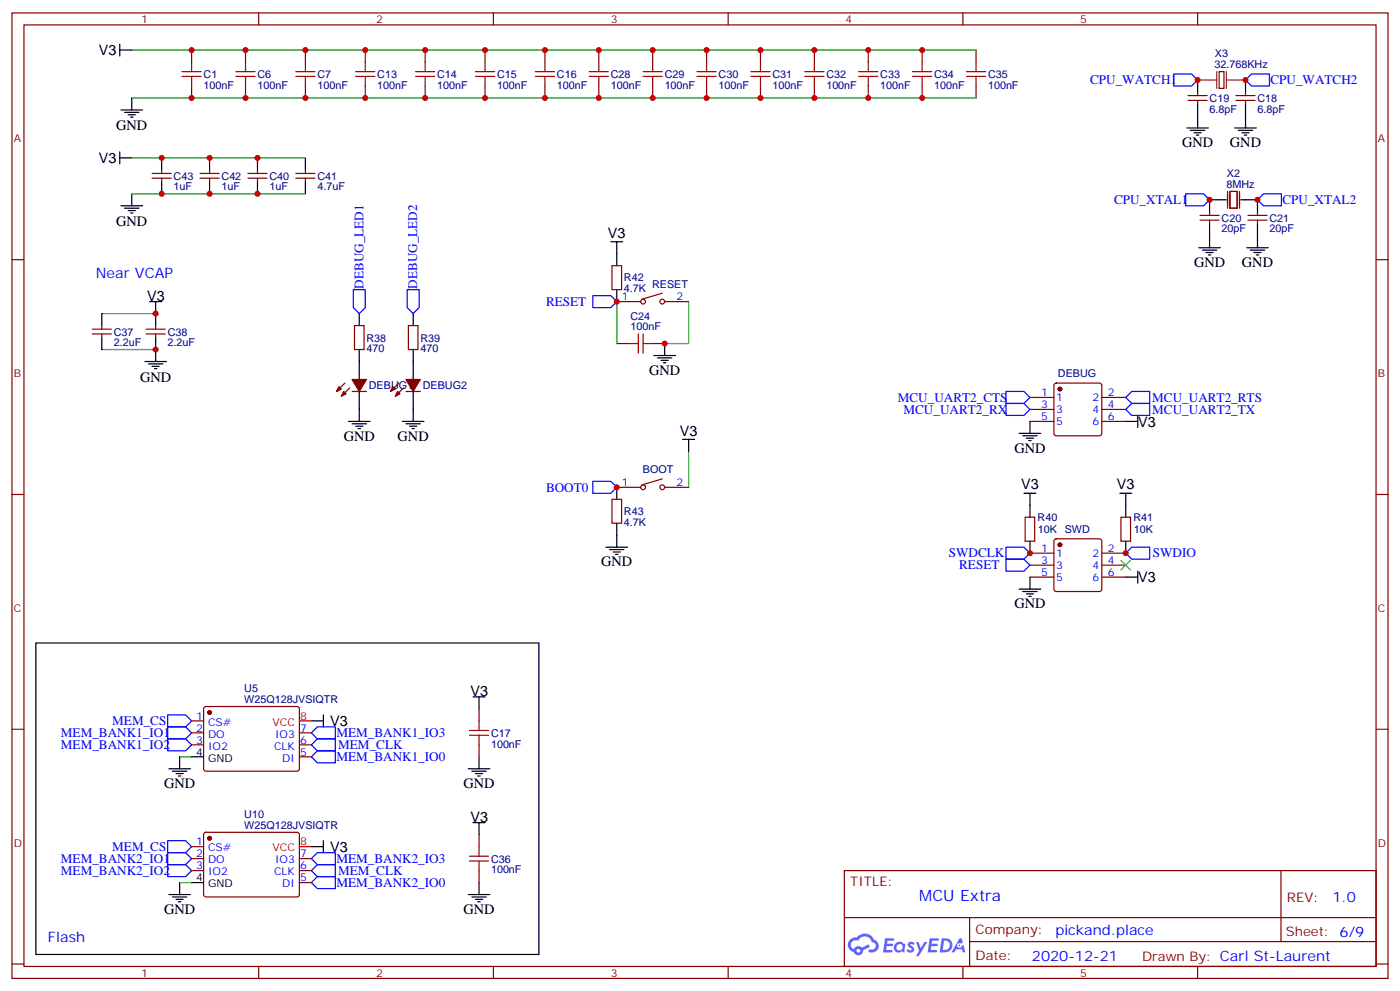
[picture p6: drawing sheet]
<svg xmlns="http://www.w3.org/2000/svg" width="412mm" height="292mm" viewBox="0 0 412 292" stroke-linecap="round" stroke-linejoin="round" font-family="sans-serif">
<g fill="none" stroke="#870000" stroke-width=".35">
<path d="M3.5 3.8h405.4v284.3h-405.4zM7.1 7.3h398.2v277.3h-398.2zM76.2 3.8v3.5M145.3 3.8v3.5M214.5 3.8v3.5M283.6 3.8v3.5M352.8 3.8v3.5M3.5 76.5h3.6M405.3 76.5h3.6M3.5 145.6h3.6M405.3 145.6h3.6M3.5 214.8h3.6"/>
<path d="M405.3 214.8h3.6M248.7 256.4h156.6v28.2h-156.6zM377.3 256.4v20.9M248.7 270.2h156.5M285.6 277.3h119.6M285.6 270.2v14.2M3.5 283.9h3.6M76.2 284.6v3.5M145.3 284.6v3.5M214.5 284.6v3.5M283.6 284.6v3.5M352.8 284.6v3.5"/>
<path d="M405.3 283.9h3.6"/>
</g>
<g fill="#5487ff">
<path d="M267.7 277.6a1.22 1.22 0 0 1 1.7 .2l-.4 .6a.47 .47 0 0 0-.3-.4 .47 .47 0 0 0-.5 .2l.1 .2a1.14 1.14 0 0 1 .8 1.8 1.14 1.14 0 0 1-1.9 0l-.2-.2 .5-.6 .7 .5a.29 .29 0 0 0 .3-.3 .29 .29 0 0 0-.2-.3 1.04 1.04 0 0 1-.6-1.7z"/>
<path d="M260.7 276.3h2.4l.3 .2-.2 .5-1.8 .1-.1 .8h1.5l.3 .4-.3 .4h-1.6l-.2 1.1h1.7l.2 .3-.2 .3-2.6 .1z"/>
<path d="M273.8 276.3h2.4l.3 .2-.1 .5-1.8 .1-.2 .8h1.6l.3 .4-.4 .4h-1.6l-.1 1.1h1.7l.2 .3-.2 .3-2.6 .1z"/>
<path d="M282.6 276.3h.7l.3 1.3-.6 .3a.69 .69 0 0 0-1 .3 .69 .69 0 0 0 .4 .9 .69 .69 0 0 0 .9-.6l.5-.2 .6 2.2h-.8l-.2-.9h-1.8l-.5 .9h-.8z"/>
<path d="M269.8 277.4h.8l.6 1.8 1.1-1.8h.9l-2.6 4.2h-.8l.9-1.5z"/>
<path d="M277.4 276.3l-.6 4.2h1.3a2.11 2.11 0 0 0 2.5-2.1 2.11 2.11 0 0 0-2.5-2.1zM278.1 277.1a1.39 1.39 0 0 1 1.7 1.4 1.39 1.39 0 0 1-1.8 1.3h-.3z"/>
<path d="M263.7 277.9a1.54 1.54 0 0 0-.1 2.2 1.54 1.54 0 0 0 2.2 .1l.6 .3 .3-2.3-.2-.3h-.4a1.49 1.49 0 0 0-2.4 0zM264 278.9a.94 .94 0 0 1 1.8 0 .94 .94 0 0 1-1.8 0z"/>
<path d="M250.4 276.7a2.18 2.18 0 0 0 1.1 3.7 1.44 1.44 0 0 0 1.6 .9 1.44 1.44 0 0 0 1.2-1.4l2-1.1-.5-.7-1.9 1a1.47 1.47 0 0 0-2.4 .4 1.39 1.39 0 0 1-.7-1.9 1.39 1.39 0 0 1 2-.5 2.12 2.12 0 0 1 2.2-1.3 2.12 2.12 0 0 1 1.9 1.7 1.14 1.14 0 0 1 1.1 1.4 1.14 1.14 0 0 1-1.7 .7 .43 .43 0 0 0-.5 .4 .43 .43 0 0 0 .4 .5 1.98 1.98 0 0 0 2.5-1.2 1.98 1.98 0 0 0-1.2-2.6 3.1 3.1 0 0 0-5.3-.6l-.9 .1zM252.3 280a.55 .55 0 0 1 1.1 0 .55 .55 0 0 1-1.1 0z"/>
<circle cx="282.6" cy="278.4" r=".26"/>
</g>
<g fill="none" stroke="#a10000" stroke-width=".35">
<path d="M56.4 18.3v2.8M72.3 18.3v2.8M90 18.3v2.8M107.6 18.3v2.8M125.2 18.3v2.8M142.9 18.3v2.8M160.5 18.3v2.8M176.4 18.3v2.8M192.3 18.3v2.8M208.1 18.3v2.8M224 18.3v2.8M239.9 18.3v2.8"/>
<path d="M255.8 18.3v2.8M271.6 18.3v2.8M287.5 18.3v2.8M53.6 22.5h5.7M53.6 21.1h5.7M56.4 22.5v2.8M69.5 22.5h5.6M69.5 21.1h5.6M72.3 22.5v2.8M87.1 22.5h5.7M87.1 21.1h5.7M90 22.5v2.8"/>
<path d="M104.8 22.5h5.6M104.8 21.1h5.6M107.6 22.5v2.8M122.4 22.5h5.7M122.4 21.1h5.7M125.2 22.5v2.8M140.1 22.5h5.6M140.1 21.1h5.6M142.9 22.5v2.8M157.7 22.5h5.6M157.7 21.1h5.6M160.5 22.5v2.8"/>
<path d="M173.6 22.5h5.6M173.6 21.1h5.6M176.4 22.5v2.8M189.4 22.5h5.7M189.4 21.1h5.7M192.3 22.5v2.8M205.3 22.5h5.7M205.3 21.1h5.7M208.1 22.5v2.8M221.2 22.5h5.6M221.2 21.1h5.6M224 22.5v2.8"/>
<path d="M237.1 22.5h5.6M237.1 21.1h5.6M239.9 22.5v2.8M252.9 22.5h5.7M252.9 21.1h5.7M255.8 22.5v2.8M268.8 22.5h5.7M268.8 21.1h5.7M271.6 22.5v2.8M284.7 22.5h5.6M284.7 21.1h5.6M287.5 22.5v2.8"/>
<path d="M188 98.4v5.6M189.4 98.4v5.6M185.2 101.2h2.8M189.4 101.2h2.9M138.3 215.1h5.6M138.3 216.5h5.6M141.1 212.3v2.8M141.1 216.5v2.9M138.3 252.2h5.6M138.3 253.6h5.6M141.1 249.3v2.9M141.1 253.6v2.8"/>
</g>
<g fill="none" stroke="#870000" stroke-width=".35">
<path d="M56.4 14.7v3.6M72.3 14.7v3.6M90 14.7v3.6M107.6 14.7v3.6M125.2 14.7v3.6M142.9 14.7v3.6M160.5 14.7v3.6M176.4 14.7v3.6M192.3 14.7v3.6M208.1 14.7v3.6M224 14.7v3.6M239.9 14.7v3.6"/>
<path d="M255.8 14.7v3.6M271.6 14.7v3.6M287.5 14.7v3.6M56.4 25.3v3.6M72.3 25.3v3.6M90 25.3v3.6M107.6 25.3v3.6M125.2 25.3v3.6M142.9 25.3v3.6M160.5 25.3v3.6M176.4 25.3v3.6M192.3 25.3v3.6"/>
<path d="M208.1 25.3v3.6M224 25.3v3.6M239.9 25.3v3.6M255.8 25.3v3.6M271.6 25.3v3.6M287.5 25.3v3.6M350 29.6h5.6M350 28.2h5.6M352.8 27.1v1.1M352.8 29.6v1M359.1 21.1h1.4v4.9h-1.4zM364.1 29.6h5.6"/>
<path d="M364.1 28.2h5.6M366.9 27.1v1.1M366.9 29.6v1M44.8 52.5h5.6M44.8 51.1h5.6M47.6 50v1.1M47.6 52.5v1.1M58.9 52.5h5.7M58.9 51.1h5.7M61.7 50v1.1M61.7 52.5v1.1M73 52.5h5.7"/>
<path d="M73 51.1h5.7M75.8 50v1.1M75.8 52.5v1.1M87.1 52.5h5.7M87.1 51.1h5.7M90 50v1.1M90 52.5v1.1M361.6 56.4v4.9M362.3 56.4h2.1v4.9h-2.1zM365.1 56.4v4.9M180.3 78.2h2.8v7.1h-2.8zM353.5 64.8h5.6"/>
<path d="M353.5 63.4h5.6M356.3 62.4v1M356.3 64.8v1.1M367.6 64.8h5.6M367.6 63.4h5.6M370.4 62.4v1M370.4 64.8v1.1M27.2 98.4h5.6M27.2 96.9h5.6M30 95.9v1M30 98.4v1M43 98.4h5.7"/>
<path d="M43 96.9h5.7M45.9 95.9v1M45.9 98.4v1M104.4 95.9h2.8v7h-2.8zM120.3 95.9h2.8v7h-2.8zM181.7 88.8h7M195.1 86.4l-6 1.7M195.8 88.8h7M101.6 112.8l-2.5 2.5M103 114.2l-2.5 2.5M103.7 115.3h4.2M117.5 112.8l-2.5 2.5"/>
<path d="M118.9 114.2l-2.5 2.5M119.6 115.3h4.2M181.7 101.2h3.5M192.3 101.2h3.5M303.4 117.1h7M310.7 113l.4-.2h12.7l.5 .2 .3 .5v14.1l-.3 .5-.5 .2h-12.7l-.4-.2-.3-.5v-14.1zM324.6 117.1h7M303.4 120.6h7M303.4 124.1h7M324.6 120.6h7M324.6 124.1h7M180.3 147h2.8v7.1h-2.8z"/>
<path d="M181.7 143.5h7M195.1 141l-6 1.8M195.8 143.5h7M302 152.3h2.8v7.1h-2.8zM310.7 158.9l.4-.2h12.7l.5 .2 .3 .5v14.1l-.3 .5-.5 .2h-12.7l-.4-.2-.3-.5v-14.1zM330.2 152.3h2.8v7.1h-2.8zM303.4 162.9h7M303.4 166.4h7M303.4 170h7M324.6 162.9h7M324.6 166.4h7M324.6 170h7"/>
<path d="M56.4 212.3h3.6M56.4 215.8h3.6M56.4 219.4h3.6M60.2 208.3l.5-.2h27.1l.4 .7-.1 17.9-.6 .4h-27.1l-.4-.7v-17.6zM88.2 215.8h3.5M88.2 219.4h3.5M141.1 208.8v3.5M141.1 219.4v3.5M88.2 222.9h3.5M56.4 249.3h3.6M56.4 252.9h3.6M56.4 256.4h3.6"/>
<path d="M60.2 245.3l.5-.2 27.1 .1 .4 .6-.1 17.9-.6 .5-27.1-.1-.4-.6v-17.7zM88.2 252.9h3.5M88.2 256.4h3.5M88.2 259.9h3.5M141.1 245.8v3.5M141.1 256.4v3.5"/>
<circle cx="189.4" cy="88.8" r=".71"/>
<circle cx="195.1" cy="88.8" r=".71"/>
<circle cx="189.4" cy="143.5" r=".71"/>
<circle cx="195.1" cy="143.5" r=".71"/>
</g>
<path d="M38.8 14.7h248.7M38.8 28.9h248.7M38.8 46.5h51.2M38.8 57.1h51.2M30 92.4h15.9M181.7 88.8v12.4M202.8 88.8v12.4h-7M30 102.9h15.9M202.8 132.9v10.6M52.9 222.9h3.5M52.9 259.9h3.5" fill="none" stroke="#008700" stroke-width=".35"/>
<g fill="none" stroke="#000" stroke-width=".35">
<path d="M35.3 14.7h3.5M35.3 13v3.5M35.6 32.4h6.4M36.7 33.1h4.2M37.7 33.8h2.2M38.5 34.5h.7M38.8 28.9v3.5M349.6 37.7h6.4M350.7 38.4h4.2M351.7 39.1h2.1M352.4 39.8h.7M352.8 23.6v3.5"/>
<path d="M352.8 30.6v7.1M363.7 37.7h6.4M364.8 38.4h4.2M365.8 39.1h2.1M366.5 39.8h.7M366.9 23.6v3.5M366.9 30.6v7.1M35.3 44.7v3.6M35.3 46.5h3.5M38.8 57.1v3.5M47.6 46.5v3.5M47.6 53.6v3.5"/>
<path d="M61.7 46.5v3.5M61.7 53.6v3.5M75.8 46.5v3.5M75.8 53.6v3.5M90 46.5v3.5M90 53.6v3.5M361.2 58.8h-4.9v3.6M365.5 58.8h4.9v3.6M35.6 60.6h6.4M36.7 61.3h4.2M37.7 62h2.2M38.5 62.7h.7"/>
<path d="M179.9 71.2h3.5M181.7 71.2v7M353.1 73h6.4M354.2 73.7h4.2M355.2 74.4h2.2M356 75.1h.7M356.3 65.9v7.1M367.2 73h6.4M368.3 73.7h4.2M369.4 74.4h2.1M370.1 75.1h.7M370.4 65.9v7.1"/>
<path d="M30 92.4v3.5M30 99.4v3.5M44.1 88.8h3.5M45.9 88.8v7.1M45.9 99.4v7.1M105.8 92.4v3.5M121.7 92.4v3.5M181.7 85.3v3.5M42.7 106.5h6.3M43.7 107.2h4.3M44.8 107.9h2.1M45.5 108.6h.7"/>
<path d="M105.8 102.9v8.9M105.8 115.3v8.8M121.7 102.9v8.9M121.7 115.3v8.8M192.6 104.7h6.4M193.7 105.4h4.2M194.7 106.1h2.1M195.4 106.8h.7M195.8 101.2v3.5M102.7 124.1h6.3M103.7 124.8h4.2M104.8 125.5h2.1"/>
<path d="M105.5 126.2h.7M118.5 124.1h6.4M119.6 124.8h4.2M120.6 125.5h2.2M121.4 126.2h.7M201.1 129.4h3.5M202.8 129.4v3.5M300.2 127.6h6.4M301.3 128.3h4.2M302.3 129h2.1M303 129.8h.7M303.4 124.1v3.5"/>
<path d="M331.6 124.1h3.5M335.1 122.3v3.6M181.7 143.5v3.5M181.7 154.1v7M301.6 145.3h3.6M303.4 145.3v7M303.4 159.4v3.5M329.8 145.3h3.6M331.6 145.3v7M331.6 159.4v3.5M178.5 161.1h6.4M179.6 161.9h4.2"/>
<path d="M180.6 162.6h2.1M181.3 163.3h.7M300.2 173.5h6.4M301.3 174.2h4.2M302.3 174.9h2.1M303 175.6h.7M303.4 170v3.5M331.6 170h3.5M335.1 168.2v3.5M10.6 189.4h148.1v91.7h-148.1zM91.7 212.3h3.5M95.2 210.5v3.6"/>
<path d="M139.3 205.2h3.6M141.1 205.2v3.6M49.7 226.4h6.4M50.8 227.1h4.2M51.9 227.8h2.1M52.6 228.5h.7M52.9 222.9v3.5M56.4 222.9h3.6M137.9 226.4h6.4M139 227.1h4.2M140.1 227.8h2.1M140.8 228.5h.7"/>
<path d="M141.1 222.9v3.5M52.9 259.9v3.6M56.4 259.9h3.6M91.7 249.3h3.5M95.2 247.6v3.5M139.3 242.3h3.6M141.1 242.3v3.5M141.1 259.9v3.6M49.7 263.5h6.4M50.8 264.2h4.2M51.9 264.9h2.1M52.6 265.6h.7"/>
<path d="M137.9 263.5h6.4M139 264.2h4.2M140.1 264.9h2.1M140.8 265.6h.7"/>
</g>
<g fill="none" stroke="#00f" stroke-width=".35">
<path d="M345.7 21.8h5.3l1.8 1.8-1.8 1.7h-5.3zM366.9 23.6l1.8-1.8h5.2v3.5h-5.2zM349.2 57.1h5.3l1.8 1.7-1.8 1.8h-5.3zM370.4 58.8l1.8-1.7h5.3v3.5h-5.3zM104.1 85.3h3.5v5.3l-1.8 1.8-1.7-1.8zM119.9 85.3h3.6v5.3l-1.8 1.8-1.8-1.8zM174.6 87.1h5.3l1.8 1.7-1.8 1.8h-5.3zM296.3 118.8h5.3l1.8 1.8-1.8 1.7h-5.3zM296.3 115.3h5.3l1.8 1.8-1.8 1.7h-5.3zM331.6 117.1l1.8-1.8h5.3v3.5h-5.3zM333.4 118.8h5.3v3.5h-5.3l-1.8-1.7zM174.6 141.7h5.3l1.8 1.8-1.8 1.8h-5.3z"/>
<path d="M296.3 161.1h5.3l1.8 1.8-1.8 1.8h-5.3zM296.3 164.7h5.3l1.8 1.7-1.8 1.8h-5.3zM331.6 162.9l1.8-1.8h5.3v3.6h-5.3zM49.4 210.5h5.3l1.7 1.8-1.7 1.8h-5.3zM49.4 214.1h5.3l1.7 1.7-1.7 1.8h-5.3zM49.4 217.6h5.3l1.7 1.8-1.7 1.7h-5.3zM91.7 215.8l1.8-1.7h5.3v3.5h-5.3zM91.7 219.4l1.8-1.8h5.3v3.5h-5.3zM91.7 222.9l1.8-1.8h5.3v3.5h-5.3zM49.4 247.6h5.3l1.7 1.7-1.7 1.8h-5.3zM49.4 254.6h5.3l1.7 1.8-1.7 1.8h-5.3zM49.4 251.1h5.3l1.7 1.8-1.7 1.7h-5.3z"/>
<path d="M91.7 252.9l1.8-1.8h5.3v3.5h-5.3zM93.5 254.6h5.3v3.6h-5.3l-1.8-1.8zM93.5 258.2h5.3v3.5h-5.3l-1.8-1.8z"/>
</g>
<path d="M352.8 23.6h5.6M358.4 21.1v4.9M361.2 23.6h5.7M361.2 21.1v4.9" fill="none" stroke="#8c2424" stroke-width=".35"/>
<g fill="#870000" stroke="#870000" stroke-width=".35">
<path d="M103.7 111.8h4.2l-2.1 3.5z"/>
<path d="M101.2 115.3l.8 .7-1.5 .7z"/>
<path d="M99.8 113.9l.7 .7-1.4 .7z"/>
<path d="M119.6 111.8h4.2l-2.1 3.5z"/>
<path d="M117.1 115.3l.7 .7-1.4 .7z"/>
<path d="M115.7 113.9l.7 .7-1.4 .7z"/>
<circle cx="61.7" cy="209.8" r=".53"/>
<circle cx="61.7" cy="246.9" r=".53"/>
<circle cx="312.2" cy="114.6" r=".53"/>
<circle cx="312.2" cy="160.4" r=".53"/>
</g>
<path d="M88.2 212.3h3.5M88.2 249.3h3.5" fill="none" stroke="#f00" stroke-width=".35"/>
<path d="M330.2 165l2.8 2.9M333 165l-2.8 2.9" fill="none" stroke="#3c3" stroke-width=".35"/>
<g fill="#c00">
<circle cx="271.6" cy="28.9" r=".88"/>
<circle cx="255.8" cy="28.9" r=".88"/>
<circle cx="239.9" cy="28.9" r=".88"/>
<circle cx="224" cy="28.9" r=".88"/>
<circle cx="208.1" cy="28.9" r=".88"/>
<circle cx="192.3" cy="28.9" r=".88"/>
<circle cx="176.4" cy="28.9" r=".88"/>
<circle cx="160.5" cy="28.9" r=".88"/>
<circle cx="271.6" cy="14.7" r=".88"/>
<circle cx="255.8" cy="14.7" r=".88"/>
<circle cx="239.9" cy="14.7" r=".88"/>
<circle cx="224" cy="14.7" r=".88"/>
<circle cx="208.1" cy="14.7" r=".88"/>
<circle cx="192.3" cy="14.7" r=".88"/>
<circle cx="176.4" cy="14.7" r=".88"/>
<circle cx="160.5" cy="14.7" r=".88"/>
<circle cx="142.9" cy="28.9" r=".88"/>
<circle cx="125.2" cy="28.9" r=".88"/>
<circle cx="107.6" cy="28.9" r=".88"/>
<circle cx="90" cy="28.9" r=".88"/>
<circle cx="72.3" cy="28.9" r=".88"/>
<circle cx="56.4" cy="28.9" r=".88"/>
<circle cx="142.9" cy="14.7" r=".88"/>
<circle cx="125.2" cy="14.7" r=".88"/>
<circle cx="107.6" cy="14.7" r=".88"/>
<circle cx="90" cy="14.7" r=".88"/>
<circle cx="72.3" cy="14.7" r=".88"/>
<circle cx="56.4" cy="14.7" r=".88"/>
<circle cx="366.9" cy="23.6" r=".88"/>
<circle cx="352.8" cy="23.6" r=".88"/>
<circle cx="370.4" cy="58.8" r=".88"/>
<circle cx="356.3" cy="58.8" r=".88"/>
<circle cx="75.8" cy="46.5" r=".88"/>
<circle cx="61.7" cy="46.5" r=".88"/>
<circle cx="47.6" cy="46.5" r=".88"/>
<circle cx="75.8" cy="57.1" r=".88"/>
<circle cx="61.7" cy="57.1" r=".88"/>
<circle cx="47.6" cy="57.1" r=".88"/>
<circle cx="45.9" cy="102.9" r=".88"/>
<circle cx="45.9" cy="92.4" r=".88"/>
<circle cx="181.7" cy="88.8" r=".88"/>
<circle cx="331.6" cy="162.9" r=".88"/>
<circle cx="303.4" cy="162.9" r=".88"/>
<circle cx="181.7" cy="143.5" r=".88"/>
<circle cx="195.8" cy="101.2" r=".88"/>
</g>
<text font-size="4.6" fill="#00f" x="270.8" y="265.4">MCU Extra</text>
<g font-size="4.2">
<text x="29.2" y="16.2">V3</text>
<text x="34.2" y="38.4">GND</text>
<text x="29.2" y="48">V3</text>
<text x="348.2" y="43.3">GND</text>
<text x="362.3" y="43.3">GND</text>
<text x="34.2" y="66.6">GND</text>
<text x="179.1" y="70.1">V3</text>
<text x="351.7" y="78.6">GND</text>
<text x="365.8" y="78.6">GND</text>
<text x="43.3" y="88.6">V3</text>
<text x="41.3" y="112.5">GND</text>
<text x="191.2" y="110.3">GND</text>
<text x="335.3" y="125.6">V3</text>
<text x="101.2" y="129.8">GND</text>
<text x="117.1" y="129.8">GND</text>
<text x="200.3" y="128.3">V3</text>
<text x="298.8" y="133.3">GND</text>
<text x="300.8" y="144.2">V3</text>
<text x="329" y="144.2">V3</text>
<text x="177.1" y="166.8">GND</text>
<text x="335.3" y="171.5">V3</text>
<text x="298.8" y="179.1">GND</text>
<text x="138.6" y="205">V3</text>
<text x="97.2" y="213.8">V3</text>
<text x="48.3" y="232.1">GND</text>
<text x="136.5" y="232.1">GND</text>
<text x="138.6" y="242">V3</text>
<text x="97.2" y="250.8">V3</text>
<text x="48.3" y="269.1">GND</text>
<text x="136.5" y="269.1">GND</text>
</g>
<g font-size="4.2" fill="#00f">
<text x="28.2" y="81.8">Near VCAP</text>
<text x="392.5" y="265.7">1.0</text>
<text x="310.9" y="275.2">pickand.place</text>
<text x="14.1" y="277.6">Flash</text>
<text x="304" y="283">2020-12-21</text>
</g>
<g font-size="3.9" fill="#00f">
<text x="321.1" y="24.8">CPU_WATCH1</text>
<text x="374.2" y="24.8">CPU_WATCH2</text>
<text x="328.2" y="60.1">CPU_XTAL1</text>
<text x="377.8" y="60.1">CPU_XTAL2</text>
<text x="107.1" y="85" transform="rotate(-90 107.1 85)">DEBUG_LED1</text>
<text x="122.9" y="85" transform="rotate(-90 122.9 85)">DEBUG_LED2</text>
<text x="160.8" y="90.1">RESET</text>
<text x="264.5" y="118.3">MCU_UART2_CTS</text>
<text x="339.4" y="118.4">MCU_UART2_RTS</text>
<text x="266.1" y="121.8">MCU_UART2_RX</text>
<text x="339.4" y="121.9">MCU_UART2_TX</text>
<text x="160.8" y="144.8">BOOT0</text>
<text x="279.5" y="164.1">SWDCLK</text>
<text x="282.6" y="167.7">RESET</text>
<text x="339.6" y="164.2">SWDIO</text>
<text x="33.1" y="213.6">MEM_CS</text>
<text x="17.9" y="217.1">MEM_BANK1_IO1</text>
<text x="17.9" y="220.6">MEM_BANK1_IO2</text>
<text x="99.1" y="217.1">MEM_BANK1_IO3</text>
<text x="99.6" y="220.6">MEM_CLK</text>
<text x="99.1" y="224.1">MEM_BANK1_IO0</text>
<text x="33.1" y="250.6">MEM_CS</text>
<text x="17.9" y="257.7">MEM_BANK2_IO2</text>
<text x="17.9" y="254.1">MEM_BANK2_IO1</text>
<text x="99.1" y="254.1">MEM_BANK2_IO3</text>
<text x="99.6" y="257.7">MEM_CLK</text>
<text x="99.1" y="261.2">MEM_BANK2_IO0</text>
</g>
<g font-size="3.9" fill="#800">
<text x="250.5" y="261">TITLE:</text>
<text x="379.1" y="265.7">REV:</text>
<text x="287.4" y="275.2">Company:</text>
<text x="378.7" y="275.8">Sheet: 6/9</text>
<text x="287.4" y="282.9">Date:</text>
<text x="336.4" y="282.9">Drawn By: Carl St-Laurent</text>
</g>
<g font-size="3.2" fill="#800">
<text x="41.6" y="6.8">1</text>
<text x="110.8" y="6.8">2</text>
<text x="179.9" y="6.8">3</text>
<text x="249.1" y="6.8">4</text>
<text x="318.2" y="6.8">5</text>
<text x="4.1" y="41.9">A</text>
<text x="405.9" y="41.9">A</text>
<text x="4.1" y="111.1">B</text>
<text x="405.9" y="111.1">B</text>
<text x="4.1" y="180.2">C</text>
<text x="405.9" y="180.2">C</text>
<text x="4.1" y="249.3">D</text>
<text x="405.9" y="249.3">D</text>
<text x="41.6" y="287.6">1</text>
<text x="110.8" y="287.6">2</text>
<text x="179.9" y="287.6">3</text>
<text x="249.1" y="287.6">4</text>
<text x="318.2" y="287.6">5</text>
</g>
<g font-size="3.2" fill="#000080">
<text x="357.9" y="16.9">X3</text>
<text x="60" y="23">C1</text>
<text x="75.9" y="23">C6</text>
<text x="93.5" y="23">C7</text>
<text x="111.1" y="23">C13</text>
<text x="128.8" y="23">C14</text>
<text x="146.4" y="23">C15</text>
<text x="164" y="23">C16</text>
<text x="179.9" y="23">C28</text>
<text x="195.8" y="23">C29</text>
<text x="211.7" y="23">C30</text>
<text x="227.5" y="23">C31</text>
<text x="243.4" y="23">C32</text>
<text x="259.3" y="23">C33</text>
<text x="275.2" y="23">C34</text>
<text x="291" y="23">C35</text>
<text x="357.7" y="20">32.768KHz</text>
<text x="60" y="26.1">100nF</text>
<text x="75.8" y="26.1">100nF</text>
<text x="93.5" y="26.1">100nF</text>
<text x="111.1" y="26.1">100nF</text>
<text x="128.8" y="26.1">100nF</text>
<text x="146.4" y="26.1">100nF</text>
<text x="164" y="26.1">100nF</text>
<text x="179.9" y="26.1">100nF</text>
<text x="195.8" y="26.1">100nF</text>
<text x="211.7" y="26.1">100nF</text>
<text x="227.5" y="26.1">100nF</text>
<text x="243.4" y="26.1">100nF</text>
<text x="259.3" y="26.1">100nF</text>
<text x="275.2" y="26.1">100nF</text>
<text x="291" y="26.1">100nF</text>
<text x="356.3" y="33.2">6.8pF</text>
<text x="356.3" y="30">C19</text>
<text x="370.4" y="33.2">6.8pF</text>
<text x="370.4" y="30">C18</text>
<text x="51.2" y="52.9">C43</text>
<text x="65.3" y="52.9">C42</text>
<text x="79.4" y="52.9">C40</text>
<text x="93.5" y="52.9">C41</text>
<text x="361.4" y="52.2">X2</text>
<text x="51.2" y="56.1">1uF</text>
<text x="65.3" y="56.1">1uF</text>
<text x="79.4" y="56.1">1uF</text>
<text x="93.5" y="56.1">4.7uF</text>
<text x="361.3" y="55.3">8MHz</text>
<text x="359.8" y="65.3">C20</text>
<text x="373.9" y="65.3">C21</text>
<text x="359.8" y="68.5">20pF</text>
<text x="373.9" y="68.5">20pF</text>
<text x="183.8" y="82.9">R42</text>
<text x="183.8" y="86">4.7K</text>
<text x="192.1" y="84.7">RESET</text>
<text x="185.7" y="94.1">C24</text>
<text x="33.5" y="102">2.2uF</text>
<text x="33.5" y="98.8">C37</text>
<text x="49.4" y="102">2.2uF</text>
<text x="49.4" y="98.8">C38</text>
<text x="108" y="100.6">R38</text>
<text x="123.8" y="100.6">R39</text>
<text x="185.7" y="97.3">100nF</text>
<text x="107.9" y="103.7">470</text>
<text x="123.8" y="103.7">470</text>
<text x="311.6" y="111.1">DEBUG</text>
<text x="108.7" y="114.7">DEBUG1</text>
<text x="124.5" y="114.7">DEBUG2</text>
<text x="189.4" y="139.4">BOOT</text>
<text x="183.8" y="154.8">4.7K</text>
<text x="183.8" y="151.7">R43</text>
<text x="305.7" y="153.5">R40</text>
<text x="333.9" y="153.5">R41</text>
<text x="305.8" y="157">10K</text>
<text x="313.7" y="157">SWD</text>
<text x="334" y="157">10K</text>
<text x="72" y="203.9">U5</text>
<text x="72" y="207">W25Q128JVSIQTR</text>
<text x="144.6" y="220.2">100nF</text>
<text x="144.6" y="217">C17</text>
<text x="72" y="244.1">W25Q128JVSIQTR</text>
<text x="72" y="240.9">U10</text>
<text x="144.6" y="257.2">100nF</text>
<text x="144.6" y="254">C36</text>
</g>
<g font-size="3.2" fill="#00f">
<text x="183.2" y="88.5">1</text>
<text x="199.3" y="88.5">2</text>
<text x="306.7" y="116.7">1</text>
<text x="311.1" y="118.1">1</text>
<text x="321.8" y="118.1">2</text>
<text x="326.3" y="116.7">2</text>
<text x="306.7" y="120.2">3</text>
<text x="306.7" y="123.8">5</text>
<text x="311.1" y="121.6">3</text>
<text x="311.1" y="125.2">5</text>
<text x="321.8" y="121.6">4</text>
<text x="321.8" y="125.2">6</text>
<text x="326.3" y="120.2">4</text>
<text x="326.3" y="123.8">6</text>
<text x="183.2" y="143.2">1</text>
<text x="199.3" y="143.2">2</text>
<text x="306.7" y="162.6">1</text>
<text x="306.7" y="166.1">3</text>
<text x="311.1" y="164">1</text>
<text x="311.1" y="167.5">3</text>
<text x="321.8" y="164">2</text>
<text x="321.8" y="167.5">4</text>
<text x="326.3" y="162.6">2</text>
<text x="326.3" y="166.1">4</text>
<text x="306.7" y="169.6">5</text>
<text x="311.1" y="171">5</text>
<text x="321.8" y="171">6</text>
<text x="326.3" y="169.6">6</text>
<text x="57.8" y="211.9">1</text>
<text x="57.8" y="215.5">2</text>
<text x="61.3" y="213.7">CS#</text>
<text x="88.4" y="215.5">7</text>
<text x="57.8" y="219">3</text>
<text x="61.3" y="217.2">DO</text>
<text x="61.3" y="220.8">IO2</text>
<text x="80.7" y="220.8">CLK</text>
<text x="81" y="217.2">IO3</text>
<text x="88.4" y="219">6</text>
<text x="83.1" y="224.3">DI</text>
<text x="88.4" y="222.5">5</text>
<text x="57.8" y="249">1</text>
<text x="61.3" y="250.8">CS#</text>
<text x="57.8" y="252.5">2</text>
<text x="57.8" y="256">3</text>
<text x="61.3" y="254.3">DO</text>
<text x="61.3" y="257.8">IO2</text>
<text x="80.7" y="257.8">CLK</text>
<text x="81" y="254.3">IO3</text>
<text x="88.4" y="256">6</text>
<text x="88.4" y="252.5">7</text>
<text x="83.1" y="261.3">DI</text>
<text x="88.4" y="259.6">5</text>
</g>
<g font-size="3.2" fill="#f00">
<text x="80.3" y="213.7">VCC</text>
<text x="88.4" y="211.9">8</text>
<text x="80.3" y="250.8">VCC</text>
<text x="88.4" y="249">8</text>
</g>
<g font-size="3.2">
<text x="57.8" y="222.5">4</text>
<text x="61.3" y="224.3">GND</text>
<text x="57.8" y="259.6">4</text>
<text x="61.3" y="261.3">GND</text>
</g>
</svg>
